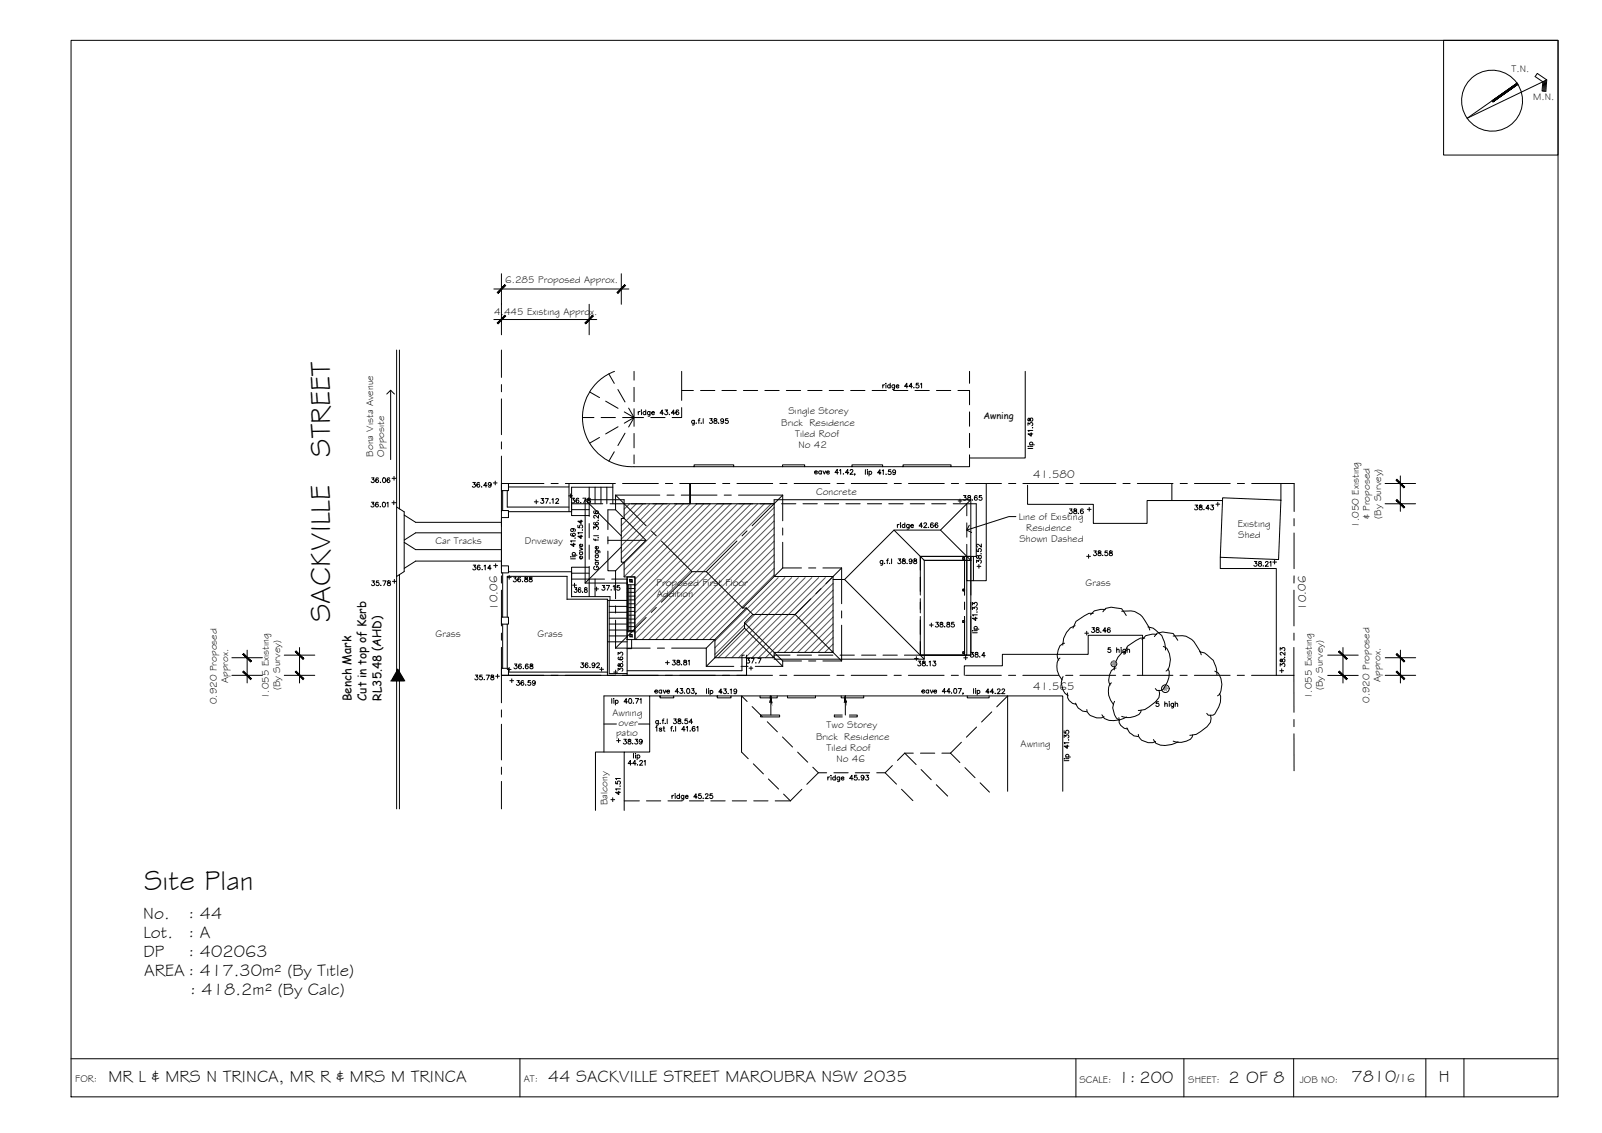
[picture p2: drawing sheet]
<svg xmlns="http://www.w3.org/2000/svg" width="420mm" height="297mm" viewBox="0 0 420 297" stroke-linecap="round" stroke-linejoin="round" font-family="sans-serif">
<!-- layer: HATCH -->
<g fill="#545454" stroke="#545454" stroke-width=".26">
<path d="M165.2 152l.6 .6v-.6zM165.2 152l.6 .6h-.6z"/>
<path d="M165.2 166.3l.6 .6v-.6zM165.2 166.3l.6 .6h-.6z"/>
</g>
<g fill="none" stroke="#545454" stroke-width=".26">
<path d="M163.1 135.9l-.2 .1M165.1 132.1l-1.4 1.4M166.9 132.1l-3.2 3.2M168.7 132.1l-5.8 5.7M170.4 132.1l-7.5 7.5M172.2 132.1l-9.3 9.2M174 132.1l-11.1 11M175.7 132.1l-12.8 12.8M177.5 132.1l-14.6 14.5M179.3 132.1l-15.6 15.6M181 132.1l-17.3 17.3M182.8 132.1l-19.1 19.1"/>
<path d="M184.6 132.1l-19.2 19.1M186.3 132.1l-19.8 19.8M188.1 132.1l-21.6 21.6M189.9 132.1l-23.4 23.3M191.7 132.1l-25.2 25.1M193.4 132.1l-26.9 26.9M195.2 132.1l-28.7 28.6M196.9 132.1l-30.4 30.4M198.7 132.1l-32.2 32.2M200.5 132.1l-34 33.9M202.3 132.1l-35.6 35.6M203 133l-34.6 34.7"/>
<path d="M203 134.8l-32.8 32.9M203 136.6l-31 31.1M203 138.4l-29.3 29.3M203 140.1l-27.5 27.6M203 141.9l-25.7 25.8M203 143.7l-24 24M203 145.4l-22.2 22.3M203 147.2l-20.4 20.5M203 149l-18.7 18.7M203 150.7l-16.9 17M204.1 151.4l-16.6 16.6M205.9 151.4l-18.4 18.4"/>
<path d="M207.6 151.4l-20.1 20.2M209.4 151.4l-21 21M211.2 151.4l-21 21M212.9 151.4l-21 21M214.7 151.4l-21 21M216.5 151.4l-21 21M218.2 151.4l-21 21M218.5 152.9l-19.5 19.5M218.5 154.7l-17.7 17.7M218.5 156.5l-14.6 14.5M218.5 158.3l-12.8 12.7M203 171.9l-.5 .5"/>
<path d="M218.5 160l-11 11M218.5 161.8l-9.3 9.2M218.5 163.6l-7.5 7.4M218.5 165.3l-5.7 5.7M218.5 167.1l-3.9 3.9M218.5 168.9l-2.2 2.1M218.5 170.6l-.4 .4"/>
</g>
<!-- layer: BORDER -->
<g fill="none" stroke="#000" stroke-width=".26">
<path d="M18.6 10.6h390v277h-390zM378.6 10.6h30v30.1h-30zM398.1 22.1l-6.6 4.6M404.9 21.3l-.2 2.6M405.1 21.2l-.2 2.7M405.4 21.1l-.2 2.8M405.7 20.9l-.3 3-1-.1 .2-2.4-2-1.3 .6-.8 2.5 1.6-20.9 10.1 13.1-9.2M18.6 277.6h390M136.4 277.6v10M282.2 277.6v10M310.5 277.6v10M339.3 277.6v10"/>
<path d="M374 277.6v10M383.9 277.6v10"/>
<circle cx="391.3" cy="26.4" r="8"/>
</g>
<g fill="#000" stroke="#000" stroke-width=".26">
<path d="M391.3 26.4l6.6-4.6zM391.4 26.5l6.5-4.7 .2 .3z"/>
<path d="M391.4 26.5l.1 .2 6.6-4.6zM391.5 26.7l6.6-4.6z"/>
</g>
<!-- layer: BOUNDARY -->
<g fill="none" stroke="#000" stroke-width=".26">
<path d="M131.5 91.8v7.1M131.5 100.8v1.9M131.5 104.6v9.4M131.5 115.8v1.9M131.5 119.6v14.5M131.5 126.8h11.1M131.5 136v1.9M131.5 139.7v9.4M144.5 126.8h1.9M148.3 126.8h9.4M159.5 126.8h1.9M163.3 126.8h9.4"/>
<path d="M174.5 126.8h1.9M178.3 126.8h9.3M189.5 126.8h1.9M193.3 126.8h9.4M204.5 126.8h1.9M208.3 126.8h9.4M219.5 126.8h1.9M223.3 126.8h9.3M234.5 126.8h1.9M238.3 126.8h9.4M249.5 126.8h1.9M253.3 126.8h9.3"/>
<path d="M264.5 126.8h1.9M268.3 126.8h9.4M279.5 126.8h1.9M283.3 126.8h9.4M294.5 126.8h1.9M298.3 126.8h9.3M309.5 126.8h1.9M313.3 126.8h9.4M324.5 126.8h1.9M328.3 126.8h11.1v7.3M339.4 136v1.9M339.4 139.7v9.4"/>
<path d="M131.5 151v1.9M131.5 154.7v9.4M339.4 154.7v9.4M339.4 151v1.9M131.5 177.1h11.1M131.5 166v1.8M131.5 169.7v14.5M144.5 177.1h1.9M148.2 177.1h9.4M159.5 177.1h1.9M163.2 177.1h9.4M174.5 177.1h1.9"/>
<path d="M178.3 177.1h9.3M189.5 177.1h1.9M193.2 177.1h9.4M204.5 177.1h1.9M208.2 177.1h9.4M219.5 177.1h1.9M223.3 177.1h9.3M234.5 177.1h1.9M238.2 177.1h9.4M249.5 177.1h1.9M253.2 177.1h9.4M264.5 177.1h1.9"/>
<path d="M268.3 177.1h9.3M279.5 177.1h1.9M283.2 177.1h9.4M294.5 177.1h1.9M298.2 177.1h9.4M309.5 177.1h1.9M313.3 177.1h9.3M324.5 177.1h1.9M339.4 169.7v7.4h-11.2M339.4 177.1v9.6M339.4 166v1.8M131.5 186.1v1.9"/>
<path d="M131.5 189.9v9.3M339.4 188.6v1.9M339.4 192.4v9.7M131.5 201.1v1.9M131.5 204.9v7.2"/>
</g>
<!-- layer: EXISTING -->
<g fill="none" stroke="#000" stroke-width=".26">
<path d="M104 91.8v120.3M104.8 91.8v41.7M159.7 98l1.4 2.5M161.2 97.4a12.9 12.9 0 0 0-8.2 14.6 12.9 12.9 0 0 0 13.3 10.3l15.7 .1v-.5h10.4v.5h-10.4M166.3 97.4v2.3M178.8 97.4v7.6M254.3 97.4v3.1M268.9 97.4v22.7h-14.6M152.8 109.5h3M154.7 102.8l2.5 1.4M157.2 114.7l-2.5 1.5M157.7 109.5h3.7"/>
<path d="M158.8 105.2l3.3 1.9M161.1 118.4l-1.4 2.5M162.1 102.1l1.8 3.3M162.1 111.9l-3.3 1.9M163.3 109.5h5.5M163.7 108l2.6 1.5M163.9 113.6l-1.8 3.2M164.9 107l1.4 2.5M166.3 101.6v3.7M166.3 107.2v4.6M166.3 113.6v3.8M166.3 119.3v2.3"/>
<path d="M166.3 109.5l-2.6 1.4M166.3 109.5l-1.4 2.4M170.7 109.5h3.7M178.8 106.9v2.6h-2.5M178.8 102.4h3M183.7 102.4h3.8M189.3 102.4h3.8M195 102.4h3.7M200.6 102.4h3.8M206.2 102.4h3.8M211.8 102.4h3.8M217.5 102.4h3.7"/>
<path d="M223.1 102.4h3.8M228.7 102.4h3.8M234.3 102.4h3.8M240 102.4h3.7M245.6 102.4h3.8M251.2 102.4h3.1v3.7M254.3 119.2v3.2h-4.9M254.3 108v3.8M254.3 113.6v3.8M104 132.9l2 1.3v15.7l-2 1.2M106 135l3 1.9h22.5M131.5 135.7v-1.8h1.9v1.8h-1.9v12.7"/>
<path d="M131.5 126.8h1.9v1.8h-1.9zM131.5 139.7h-22.5l-3 1.9M131.8 128.6v5.3M133 128.6v4.3h16.2M133.4 127.7h15.8M149.9 132.1v3.1h4.6M154.5 127.7v7.7M154.5 137.3v3.7M154.5 132.1h3.6M156.1 127.7v4.4M157.6 127.7v4.4M159.2 127.7v4.4"/>
<path d="M160 132.1h3.7M160.7 132.1v-5.3h-11.5v7.3M160.7 127.7h-10.8v6.4h-16.5M165.6 132.1h3.8M171.2 132.1h3.8M176.9 132.1h3.7M180.9 132.1v-5.3h.2v5.3M180.9 127.1h.2M182.5 132.1h3.7M188.1 132.1h3.8M192.4 122.4h12.8v-.5h5.8v.5h-5.8M193.7 132.1h3.8"/>
<path d="M199.4 132.1h3.7M205 132.1h3.7M210.6 132.1h3.8M211 122.4h12.4v-.5h8.1v.5h-8.1M216.2 132.1h3.8M221.9 132.1h3.7M227.5 132.1h3.7M231.5 122.4h5.3v-.5h12.6v.5h-12.6M233.1 132.1h3.8M238.7 132.1h3.8M244.4 132.1h3.7M250 132.1h3.6v3.1"/>
<path d="M253.6 137.1v3.7M256 132.1v13.8h-.7M258.7 126.8v25.4h-3.4M307.3 126.8v4.4h-6.5v6h-14v-5h-17.3v-5M307.3 131.2h13.3M320.7 130.5l15.2 .6-.6 15.6-15.3-.6zM335.9 126.8v4.3M104.8 150.6v61.5M106 142.2l3 1.9h22.5M131.5 148.4h1.9v1.8h-1.9zM131.5 147.1h-22.5l-3 1.9M131.8 150.2v11.6"/>
<path d="M133.4 149.9h16.5v6.6M148.7 157.1h10.6v20M148.7 157.2v-6.1h-15.7v10.7M149.9 156.4h10.1v1M149.9 151.8h8.6M149.9 150.3h4.6M154.5 148.7h-4.6v3.2M154.5 142.9v3.7M154.5 148.5v7.9M156.1 151.8v4.6M159.3 157.4h5.2M159.8 157.4v19.2h4.7"/>
<path d="M159.8 159h4.7M160.4 151.8h4.1v25.3M241.4 151.3v3.8M241.4 156.9v3.8M252.5 146.2h.5v.5h-.5zM252.5 154.5h.5v.4h-.5zM253 146.2h-.5v.5h.5M253 154.5h-.5v.4h.5M253 145.9v10.1M253 157.9v1.9M253.6 145.9v25.9h-12.2M253.6 145.9h1.7v6.3h-1.7z"/>
<path d="M253.6 145.9h-12.2v3.6M253.6 142.7v3.2M320 146.1v2.9h14.7v28.1M131.5 175.2h1.9v1.9h-1.9zM131.5 161.8h1.9v1.8h-1.9zM131.8 163.6v11.6M133 163.6v11.6M133.4 176.2h25.9M159.3 168.3h5.2M159.8 166.7h4.7M159.8 165.2h4.7M159.8 163.6h4.7"/>
<path d="M159.8 162.1h4.7M159.8 160.5h4.7M165.7 167.7v2.3h-1.2M195.2 171.8h-.6v4h-30.1M195.8 171.8v5.3h-62.4M203 171.8h4.2M209.1 171.8h3.7M214.7 171.8h3.7M220.3 171.8h3.8M226 171.8h3.7M231.6 171.8h3.7M237.2 171.8h4.2"/>
<path d="M241.4 162.6v3.7M241.4 168.2v3.6M252.5 162.7h.5v.5h-.5zM252.5 170.9h.5v.4h-.5zM252.9 177.1v-2.5h10v-3.1h22.5v-4.9h14.3v10.5M253 161.6v10.2M158.4 197.2v-14.8h12v14.8h-6.7v15.3M158.4 189.8h3.3M163.7 197.2h-7.5v15.3M167.4 189.8h3M170.4 182.4h2.7v.6h3.6v-.6h-3.6M176.7 182.4h11.4v.6h3.6v-.6h-3.6"/>
<path d="M191.7 182.4h72.6l-2.9 2.9M195.9 183.9l-1.4-1.5v14.8l1.7 1.7M197.3 185.2l2.6 2.7M199.3 182.4v.6h4.5v-.6M199.5 187.5h5v.5h-5zM201.2 189.2l2.7 2.7M201.9 184.2l.3-1.8v5.1M202.1 184h.3v.2M205.2 193.2l2.7 2.6M206.5 182.4v.6h7.4v-.6M209.2 197.2l2.6 2.6M220.6 182.4v.6h5.9v-.6"/>
<path d="M220.9 187.5h-2.1v.5h2.1M221.4 184.2l.3-1.8v5.1M221.7 184l.3 .2M222.8 187.5h2v.5h-2M237.3 197.5h2.2M237.3 197.5l-1.9 1.9M237.3 197.5l3 2.9M241.4 197.5h3.8M247 197.5h2.3M249.3 197.5l2.4 2.4M252.1 194.6l-2.8 2.9M253.7 182.4v.6h5.7v-.6"/>
<path d="M256.1 190.6l-2.6 2.7M260.1 186.6l-2.7 2.7M163.7 210h4M169.6 210h3.7M175.2 210h3.7M180.8 210h3.8M186.4 210h3.8M192.1 210h3.7M197.6 200.3l2.6 2.6M197.7 210h3.7M201.5 204.2l2.7 2.7M203.3 210h4"/>
<path d="M205.5 208.2l1.8 1.8M210.3 206.9l-3 3.1M213.2 201.1l1.4 1.5M216.8 202.6h-2.2l-3 3M218.7 202.6h3.7M224.3 202.6h3.8M232.1 202.6l3 3M234 200.7l-1.9 1.9h-2.2M236.4 206.9l3 3M241.6 201.8l2.6 2.6M245.6 205.7l2.9 3M253.1 201.2l2.6 2.7"/>
<path d="M257.1 205.2l2.4 2.5M264.3 207.4v-25h14.4v25"/>
</g>
<!-- layer: ROOFPLAN EXIST. -->
<g fill="none" stroke="#000" stroke-width=".26">
<path d="M153.5 131l9.4 9.5M163.7 132.1v-1.1h-10.2v21.9M203 132.1v-1.1h51.6v15.9M234.5 139l7.9 7.9M254.6 131l-7.9 8M153.5 152.9h11M162.9 143.4l-9.4 9.5M218.5 151.9h3M221.5 151.9l20.9 20.9M241.4 156v-10.1h13.2v25.9h-13.2M241.4 157.9v1.9M242.4 146.9v25.9h-39.4"/>
<path d="M242.4 146.9h12.2M254.6 146.9l-7.9-7.9h-12.2l-13 12.9M254.6 145.9v10.1M254.6 157.9v1.9M241.4 161.6v10.2M254.6 161.6v10.2h-13.2"/>
</g>
<!-- layer: NEWWORK -->
<path d="M163.7 132.1h39.3v19h15.5v19.9h-15.5v1.4h-15.5v-4.7h-21v-16.5h-2.8v-3.8h-.8v-11.5h.8zM164.5 151.2v16.5h2v-2.1h-2M164.5 151.2h2v2.1h-2zM164.7 153.3v12.3M164.9 153.3v12.3M165.2 152h.6v.6h-.6zM165.2 166.3h.6v.6h-.6z" fill="none" stroke="#000" stroke-width=".26"/>
<!-- layer: ROOFPLAN NEW -->
<g fill="none" stroke="#000" stroke-width=".26">
<path d="M161.4 129.8v3.9h-2v5.1M161.4 133.7l8 8-8 7.9M161.4 129.8h11.6M161.4 129.8l8.1 8.1M170.8 139.2l1.3 1.3M174.9 129.8h1.9M178.7 129.8h9.4M189.9 129.8h1.9M193.7 129.8h11.6M195.9 139.2l-1.3 1.3M205.3 129.8v6.7M205.3 138.4v1.9"/>
<path d="M205.3 129.8l-8 8.1M159.4 144.5v5.1h2M159.4 140.7v1.9M159.4 141.7h10M161.4 149.6v7.4M161.4 158.8v1.9M172.1 159.2l-1.3 1.4M173.4 141.8l8.1 8.1-8.1 8M181.5 149.9h3.7l9.6 9.5M193.3 141.8l-8.1 8.1M194.8 159.4h1M195.8 159.4l1.6 1.7-2.1 2.2v1.4"/>
<path d="M195.8 159.4l-10.6 10.5M205.3 148.9h4.9M205.3 142.2v6.7M205.3 148.9l-10.5 10.5M212.1 148.9h1.9M212.6 157l-4.1 4.1M215.3 154.3l-1.3 1.4M215.8 148.9h4.9M220.7 148.9v9.4M220.7 148.9l-4.1 4.1M161.4 162.6v7.3M161.4 169.9h9.1"/>
<path d="M169.5 161.9l-8.1 8M172.4 169.9h1.9M176.2 169.9h9M185.2 174.7l10.1-10 10 10M185.2 174.7h7.3M185.2 169.9v4.8M194.3 174.7h1.9M195.3 163.3l10 10M197.4 161.1h11.1M198.1 174.7h7.2M205.3 173.3h4.9M205.3 173.3v1.4"/>
<path d="M208.5 161.1l12.2 12.2M212.1 173.3h1.9M215.8 173.3h4.9M220.7 160.2v1.8M220.7 163.9v9.4"/>
</g>
<!-- layer: TILES -->
<g fill="none" stroke="#000" stroke-width=".26">
<path d="M164.5 154.3h.2M164.5 155.3h.2M164.5 156.3h.2M164.5 157.3h.2M164.5 158.3h.2M164.5 159.3h.2M164.9 154.3h1.6M164.9 155.3h1.6M164.9 156.3h1.6M164.9 157.3h1.6M164.9 158.3h1.6M164.9 159.3h1.6"/>
<path d="M165.5 153.3v12.3M166.5 153.3v12.3M164.5 160.3h.2M164.5 161.3h.2M164.5 162.3h.2M164.5 163.3h.2M164.5 164.3h.2M164.5 165.3h.2M164.9 160.3h1.6M164.9 161.3h1.6M164.9 162.3h1.6M164.9 163.3h1.6"/>
<path d="M164.9 164.3h1.6M164.9 165.3h1.6"/>
</g>
<!-- layer: 0 -->
<path d="M101.4 103.3l1.1-1 .9 1M102.5 102.3v18.2M254.2 137.7l-.6 1.3 1.2 .6M266.4 135.4h-1.8l-11 3.6" fill="none" stroke="#000" stroke-width=".26"/>
<!-- layer: TEXT -->
<g fill="none" stroke="#000" stroke-width=".26">
<path d="M167.4 107.9v.8M167.9 107.9l-.5 .3M168.2 107.5h.1M168.2 107.9v.8M169.4 108.1a.4 .4 0 0 0-.6-.1 .4 .4 0 0 0 0 .6 .4 .4 0 0 0 .6-.1M169.4 107.5v1.2M170.5 107.9l-.1 1.1-.4 .1M170.5 108.1a.39 .39 0 0 0-.6-.1 .39 .39 0 0 0 0 .6 .39 .39 0 0 0 .6-.1M170.9 108.2h.7a.42 .42 0 0 0-.6-.1 .42 .42 0 0 0 0 .6 .42 .42 0 0 0 .6-.2M174 108.3h-.9l.6-.8v1.2M174.4 107.5h.7l-.4 .4a.42 .42 0 0 1 .3 .7 .42 .42 0 0 1-.7-.1M175.5 108.6l.1 .1"/>
<path d="M177 108.3h-.9l.6-.8v1.2M178 107.6l-.1-.1a.62 .62 0 0 0-.7 .5 .62 .62 0 0 0 .4 .7 .39 .39 0 0 0 .5-.3 .39 .39 0 0 0-.4-.5 .39 .39 0 0 0-.4 .4M182.1 110.2l-.1 1.1-.4 .1M182.1 110.4a.4 .4 0 0 0-.6-.1 .4 .4 0 0 0 0 .6 .4 .4 0 0 0 .6-.1M182.6 110.9h.1M183.1 110.2h.4M183.6 109.8l-.3 .2v1M183.9 110.9h.1M184.4 109.8v1.2M186.1 109.8h.7l-.4 .5a.41 .41 0 0 1 .4 .6 .41 .41 0 0 1-.8-.1M187.4 109.8v.4a.5 .5 0 0 1 .5 .1 .5 .5 0 0 1 0 .6h-.5a.5 .5 0 0 1 0-.6 .5 .5 0 0 1 .5-.1v-.4zM188.5 110.9h.1"/>
<path d="M189.8 110.2a.39 .39 0 0 1-.6 .3 .39 .39 0 0 1-.1-.6 .39 .39 0 0 1 .6 0v.9l-.3 .2-.3-.2M190.9 109.8h-.6v.5a.44 .44 0 0 1 .6 0 .44 .44 0 0 1 0 .6 .44 .44 0 0 1-.7-.1M231.5 100.9v.8M232 100.9l-.5 .3M232.3 100.5h.1M232.4 100.9v.8M233.5 101.1a.39 .39 0 0 0-.6-.1 .39 .39 0 0 0 0 .6 .39 .39 0 0 0 .6-.1M233.5 100.5v1.2M234.6 100.9v1.1l-.5 .1M234.6 101.1a.4 .4 0 0 0-.6-.1 .4 .4 0 0 0 0 .6 .4 .4 0 0 0 .6-.1M235 101.2h.7a.42 .42 0 0 0-.6-.2 .42 .42 0 0 0 0 .7 .42 .42 0 0 0 .6-.2M238.1 101.3h-.9l.6-.8v1.2"/>
<path d="M239.3 101.3h-.9l.6-.8v1.2M239.7 101.6v.1M240.9 100.5h-.6v.5a.45 .45 0 0 1 .6 0 .45 .45 0 0 1 0 .7 .45 .45 0 0 1-.7-.2M241.4 100.7l.3-.2v1.2M269.7 117.1h.1M269.6 111.5v-.7l.5 .4a.41 .41 0 0 1 .7-.3 .41 .41 0 0 1-.2 .7M269.6 117.6h1.3M269.7 109.7v.6h.3a.51 .51 0 0 1 .2-.6 .51 .51 0 0 1 .6 0v.6a.51 .51 0 0 1-.6 0 .51 .51 0 0 1-.2-.6zM270 117h.9M270 116.6h1.3M270.2 116.6a.4 .4 0 0 1 0-.6 .4 .4 0 0 1 .6 0 .4 .4 0 0 1-.1 .6M270.5 113.4v1l-.9-.6h1.3"/>
<path d="M270.8 112.1l-.1 .1M270.9 112.9h-1.3l.3 .2M97.4 131.7h.7l-.4 .4a.42 .42 0 0 1 .3 .7 .42 .42 0 0 1-.7-.1M97.5 125.3h.6l-.3 .4a.41 .41 0 0 1 .3 .7 .41 .41 0 0 1-.7-.1M99.2 131.8l-.1-.1a.57 .57 0 0 0-.6 .6 .57 .57 0 0 0 .6 .6 .39 .39 0 0 0 0-.7 .39 .39 0 0 0-.6 .3M99.2 125.4v-.1a.62 .62 0 0 0-.7 .5 .62 .62 0 0 0 .4 .7 .39 .39 0 0 0 .4-.3 .39 .39 0 0 0-.3-.4 .39 .39 0 0 0-.5 .3M99.7 132.8l.1 .1M99.8 126.4l.1 .1M100.4 131.7a.57 .57 0 0 1 .7 .6 .57 .57 0 0 1-.7 .6l-.1-.5zM100.5 125.3a.62 .62 0 0 1 .7 .5 .62 .62 0 0 1-.4 .7l-.4-.2zM101.5 131.9l.3-.2v1.2M102.2 125.4v-.1a.58 .58 0 0 0-.7 .6 .58 .58 0 0 0 .6 .6 .39 .39 0 0 0 0-.7 .39 .39 0 0 0-.6 .3"/>
<path d="M124 126.5h.7l-.4 .5a.42 .42 0 0 1 .3 .6 .42 .42 0 0 1-.7-.1M125.8 126.7l-.1-.2a.57 .57 0 0 0-.6 .6 .57 .57 0 0 0 .6 .6 .4 .4 0 0 0 0-.7 .4 .4 0 0 0-.6 .3M126.3 127.6l.1 .1M127.7 127.3h-.8l.6-.8v1.2M128.8 126.9a.39 .39 0 0 1-.5 .3 .39 .39 0 0 1-.2-.6 .39 .39 0 0 1 .7 .1v.8l-.3 .2-.4-.2M141.9 130.7h.7l-.4 .5a.42 .42 0 0 1 .3 .6 .42 .42 0 0 1-.7-.1M143 130.7h.8l-.6 1.3M144.2 131.8l.1 .1M144.8 131l.3-.3v1.3M145.8 131l.2-.3 .5 .3-.8 1h.8M149.8 139.8l-.1 .1a.57 .57 0 0 0 .6 .7 .57 .57 0 0 0 .5-.7 .4 .4 0 0 0-.6 .1 .4 .4 0 0 0 .3 .6M150.1 138.6a.38 .38 0 0 1 .3 .5 .38 .38 0 0 1-.6 .2 .38 .38 0 0 1 0-.6l1 .1-.1 .5"/>
<path d="M151.6 137.7v.6l.5 .1a.44 .44 0 0 1 0-.7 .44 .44 0 0 1 .6 .1 .44 .44 0 0 1-.1 .6M152.4 136.3v.9l-.8-.6h1.2M152.7 138.9v.1M152.8 139.7h-1.2l.2 .3M155.7 138.7v-.6l.5 .3a.42 .42 0 0 1 .7-.3 .42 .42 0 0 1-.2 .7M155.9 136.9l-.1 .1a.58 .58 0 0 0 .5 .7 .58 .58 0 0 0 .6-.6 .39 .39 0 0 0-.7 0 .39 .39 0 0 0 .3 .6M155.9 134h-.1a.62 .62 0 0 0 .4 .8 .62 .62 0 0 0 .8-.5 .39 .39 0 0 0-.4-.4 .39 .39 0 0 0-.4 .4 .39 .39 0 0 0 .3 .4M156.9 136.3l-.1 .1M157 135v.9l-1.1-.8-.2 .5 .3 .2M213.6 123.8h.8a.39 .39 0 0 0-.6-.3 .39 .39 0 0 0-.1 .6l.2 .2 .5-.2M215.4 123.6a.39 .39 0 0 0-.6 0 .39 .39 0 0 0 0 .5 .39 .39 0 0 0 .6 0M215.4 123.5v.8"/>
<path d="M215.8 123.5l.4 .8 .4-.8M216.8 123.8h.7a.43 .43 0 0 0-.6-.2 .43 .43 0 0 0 0 .7 .43 .43 0 0 0 .6-.2M219.9 123.9h-.9l.6-.8v1.2M220.2 123.3l.3-.2v1.2M221.2 124.2l.1 .1M222.6 123.9h-.9l.6-.8v1.2M223 123.4l.2-.3 .5 .2-.8 1h.9M224.2 124.3l-.1 .3M227 123.1v1.3M227.4 123.2h.1M227.5 123.5v.9M227.9 123.7a.4 .4 0 0 1 .6 0 .4 .4 0 0 1 0 .6 .4 .4 0 0 1-.6-.1"/>
<path d="M227.9 123.5v1.3M231.1 124h-.9l.6-.9v1.3M231.4 123.4l.3-.2v1.2M232.4 124.3h.1M233.6 123.2h-.5l-.1 .5a.44 .44 0 0 1 .6 0 .44 .44 0 0 1 0 .6 .44 .44 0 0 1-.7-.1M234.9 123.6a.39 .39 0 0 1-.5 .3 .39 .39 0 0 1-.2-.6 .39 .39 0 0 1 .6 .1l-.1 1-.5-.2M313.4 132.4h.7l-.4 .5a.42 .42 0 0 1 .3 .7 .42 .42 0 0 1-.7-.2M314.6 132.5v.3a.51 .51 0 0 1 .6 .2 .51 .51 0 0 1 0 .6h-.7v-.5l.8-.4-.3-.3zM315.8 133.6h.1M317.2 133.3h-.9l.6-.9v1.3M317.6 132.4h.6l-.3 .5a.42 .42 0 0 1 .3 .7 .42 .42 0 0 1-.7-.2M97.5 152.3h.7l-.4 .5a.41 .41 0 0 1 .4 .6 .41 .41 0 0 1-.8-.1"/>
<path d="M99.3 152.3h-.6v.5a.44 .44 0 0 1 .6 0 .44 .44 0 0 1 0 .7 .44 .44 0 0 1-.7-.2M99.9 153.4v.1M100.4 152.3h.8l-.5 1.2M101.7 152.3v.4a.51 .51 0 0 1 .6 .2 .51 .51 0 0 1 0 .6l-.7-.1v-.4l.8-.4-.1-.3zM124.1 148.2h.7l-.4 .4a.42 .42 0 0 1 .3 .7 .42 .42 0 0 1-.7-.1M125.9 148.3l-.1-.1a.57 .57 0 0 0-.6 .5 .57 .57 0 0 0 .6 .6 .39 .39 0 0 0 0-.6 .39 .39 0 0 0-.6 .3M126.4 149.3h.1M127 148.4l.3-.2v1.2M128.8 149h-.9l.6-.8v1.2M134.7 151.3h.7l-.4 .5a.41 .41 0 0 1 .3 .6 .41 .41 0 0 1-.7-.1M136.5 151.5l-.1-.1a.57 .57 0 0 0-.6 .5 .57 .57 0 0 0 .6 .6 .39 .39 0 0 0 0-.7 .39 .39 0 0 0-.6 .3M137 152.4l.1 .1"/>
<path d="M137.7 151.4v.3l.7 .4a.41 .41 0 0 1-.4 .5 .41 .41 0 0 1-.4-.6l.8-.4-.1-.2zM138.9 151.4v.3a.52 .52 0 0 1 .6 .2 .52 .52 0 0 1 0 .6h-.4l-.3-.2 .1-.4 .6-.3-.2-.3zM149.7 146h.1M149.7 146.5h1.2M150.1 146h.8M150.1 145.6h1.2M150.2 145.6a.4 .4 0 0 1 0-.6 .4 .4 0 0 1 .6 0 .4 .4 0 0 1-.1 .6M150.5 142.4v.9l-.8-.6h1.2M150.7 154.1h.6l-.3 .5a.39 .39 0 0 1 .3 .6 .39 .39 0 0 1-.7-.1M150.8 141v.1M150.9 141.8h-1.2l.2 .3M152 143.6l.8 .4-.8 .3"/>
<path d="M152 144.7h.8M152.2 144.7a.4 .4 0 0 0-.1 .6 .4 .4 0 0 0 .6 0 .4 .4 0 0 0-.1-.6M152.3 154.3l-.2-.2a.6 .6 0 0 0-.5 .6 .6 .6 0 0 0 .6 .6 .37 .37 0 0 0 .1-.6 .37 .37 0 0 0-.6 0v.2M152.4 140.3v.9l-.8-.6h1.2M152.6 145.8a.4 .4 0 0 1 .1 .6 .4 .4 0 0 1-.6 0 .4 .4 0 0 1 .1-.6l.1 .7M152.6 142.7a.4 .4 0 0 1 .1 .5 .4 .4 0 0 1-.6 0 .4 .4 0 0 1 .1-.5l.1 .7M152.8 155.2v.1M153.4 154.1v.4a.45 .45 0 0 1 .5 .2 .45 .45 0 0 1-.2 .6 .4 .4 0 0 1-.5-.4 .4 .4 0 0 1 .6-.3l.1-.5zM155.7 141.3l.1 .2 1.2 .1M155.7 140.5h1.3M156 148.5a.46 .46 0 0 0-.3 .5 .46 .46 0 0 0 .5 .4h.3a.45 .45 0 0 0 .5-.5 .45 .45 0 0 0-.5-.4v.3M156.1 146.5l.4 .5"/>
<path d="M156.1 144.4h1.2v.5M156.1 147.4h.9M156.1 147h.9M156.1 145.5h.9M156.1 141.3v.5M156.3 147.4a.4 .4 0 0 0-.1 .6 .4 .4 0 0 0 .6 0 .4 .4 0 0 0 0-.6M156.3 145.5a.4 .4 0 0 0-.1 .6 .4 .4 0 0 0 .6 0 .4 .4 0 0 0 0-.6M156.3 144.4a.39 .39 0 0 0-.1 .6 .39 .39 0 0 0 .6 0 .39 .39 0 0 0 0-.6M156.8 143.2a.39 .39 0 0 1 .1 .6 .39 .39 0 0 1-.6 0 .39 .39 0 0 1 .1-.6l.1 .8M156.9 140.9l-.1 .1M158 153.5h.6l-.4 .5a.41 .41 0 0 1 .4 .6 .41 .41 0 0 1-.8-.1M159 153.5h.9l-.6 1.2"/>
<path d="M160.3 154.6v.1M160.8 153.7l.3-.2v1.2M162.5 153.5h-.6l-.1 .5a.45 .45 0 0 1 .7 0 .45 .45 0 0 1-.1 .7 .45 .45 0 0 1-.6-.2M255.1 159.8v-.6l.4 .3a.42 .42 0 0 1 .7-.3 .42 .42 0 0 1-.1 .7M255.1 158.6v-.6l.4 .3a.41 .41 0 0 1 .7-.3 .41 .41 0 0 1-.1 .7M256.1 147.5v-.7l.5 .4a.42 .42 0 0 1 .7-.3 .42 .42 0 0 1-.2 .7M256.1 143.9v.6l.6 .1a.43 .43 0 0 1 0-.7 .43 .43 0 0 1 .6 .1 .43 .43 0 0 1-.2 .6M256.2 145.7v.6h.3a.51 .51 0 0 1 .2-.6 .51 .51 0 0 1 .6 0v.6a.51 .51 0 0 1-.6 0 .51 .51 0 0 1-.2-.6zM257.3 145.1v.1M257.4 142.6v.9l-.9-.8-.4 .2 .3 .5M329 147.2h.6l-.3 .5a.42 .42 0 0 1 .3 .6 .42 .42 0 0 1-.7-.1M330.2 147.3v.3a.5 .5 0 0 1 .5 .2 .5 .5 0 0 1 .1 .6l-.7-.1v-.4l.7-.4-.2-.3z"/>
<path d="M331.3 148.3l.1 .1M331.9 147.5l.2-.3 .5 .2-.8 1.1h.9M333 147.4l.3-.2v1.3M124.7 177h.6l-.3 .5a.41 .41 0 0 1 .3 .6 .41 .41 0 0 1-.7-.1M126.5 177h-.7v.5a.44 .44 0 0 1 .7 0 .44 .44 0 0 1-.1 .7 .44 .44 0 0 1-.7-.2M127 178.1v.1M127.5 177h.9l-.7 1.2M128.8 177v.4a.51 .51 0 0 1 .6 .2 .51 .51 0 0 1 0 .6l-.6-.1v-.4l.7-.4-.1-.3zM134.9 174.1h.7l-.4 .5a.42 .42 0 0 1 .3 .6 .42 .42 0 0 1-.7-.1M135.6 178.4h.6l-.3 .5a.42 .42 0 0 1 .3 .7 .42 .42 0 0 1-.8-.2M136.7 174.3l-.1-.2a.62 .62 0 0 0-.7 .5 .62 .62 0 0 0 .4 .7 .39 .39 0 0 0 .5-.3 .39 .39 0 0 0-.4-.4 .39 .39 0 0 0-.4 .3M137.3 175.2v.1"/>
<path d="M137.3 178.6v-.1a.56 .56 0 0 0-.7 .5 .56 .56 0 0 0 .6 .6 .39 .39 0 0 0 0-.6 .39 .39 0 0 0-.6 .3M137.9 179.5v.1M138.5 174.3l-.1-.2a.62 .62 0 0 0-.7 .5 .62 .62 0 0 0 .4 .7 .39 .39 0 0 0 .5-.3 .39 .39 0 0 0-.4-.4 .39 .39 0 0 0-.4 .3M139.1 174.1v.4l.7 .4a.4 .4 0 0 1-.5 .5 .4 .4 0 0 1-.3-.6l.7-.4v-.3zM139.1 178.4h-.6v.6a.44 .44 0 0 1 .6 0 .44 .44 0 0 1 0 .6 .44 .44 0 0 1-.7-.2M140.4 178.8a.39 .39 0 0 1-.5 .4 .39 .39 0 0 1-.2-.6 .39 .39 0 0 1 .6 0v.8l-.3 .3-.3-.2M152.4 173.8h.6l-.3 .5a.41 .41 0 0 1 .3 .6 .41 .41 0 0 1-.7-.1M154.2 174l-.1-.2a.62 .62 0 0 0-.7 .5 .62 .62 0 0 0 .4 .7 .39 .39 0 0 0 .4-.3 .39 .39 0 0 0-.3-.4 .39 .39 0 0 0-.4 .3M154.7 174.9l.1 .1M156 174.2a.39 .39 0 0 1-.5 .3 .39 .39 0 0 1-.2-.6 .39 .39 0 0 1 .7 .1l-.2 1-.5-.1M156.5 174.1l.2-.3 .5 .2-.8 1h.9M162.1 175.8v-.6l.5 .3a.42 .42 0 0 1 .7-.3 .42 .42 0 0 1-.2 .8"/>
<path d="M162.1 171.7v-.7l.5 .4a.41 .41 0 0 1 .7-.3 .41 .41 0 0 1-.2 .7M162.2 174.1l-.1 .4 .3 .2 .5-.8a.44 .44 0 0 1 .5 .4 .44 .44 0 0 1-.3 .5l-.4-.2-.2-.5zM162.3 172.3h-.1a.61 .61 0 0 0 .4 .8 .61 .61 0 0 0 .8-.5 .38 .38 0 0 0-.4-.4 .38 .38 0 0 0-.4 .4 .38 .38 0 0 0 .3 .4M163.3 173.5h-.1M176.4 173.1h.7l-.4 .5a.42 .42 0 0 1 .3 .6 .42 .42 0 0 1-.7-.1M177.6 173.2v.3l.7 .4a.41 .41 0 0 1-.4 .5 .41 .41 0 0 1-.3-.6l.7-.4-.1-.2zM178.7 174.2l.1 .1M179.4 173.2v.3a.5 .5 0 0 1 .6 .2 .5 .5 0 0 1 0 .6l-.7-.1v-.4l.8-.4-.3-.3zM180.5 173.3l.3-.2v1.2M195.9 172.6h.7l-.4 .5a.41 .41 0 0 1 .3 .6 .41 .41 0 0 1-.7-.1M197 172.6h.8l-.6 1.3M198.2 173.7l.1 .1"/>
<path d="M198.8 172.6h.8l-.6 1.3M240.8 173.3h.7l-.4 .5a.42 .42 0 0 1 .3 .7 .42 .42 0 0 1-.7-.2M242 173.4v.3a.51 .51 0 0 1 .6 .2 .51 .51 0 0 1 0 .6h-.6a.51 .51 0 0 1 0-.6 .51 .51 0 0 1 .6-.2v-.3zM243.1 174.4l.1 .1M243.7 173.6l.3-.3v1.3M244.7 173.3h.7l-.4 .5a.41 .41 0 0 1 .4 .7 .41 .41 0 0 1-.8-.2M245.4 163.1h.7l-.4 .5a.42 .42 0 0 1 .3 .7 .42 .42 0 0 1-.7-.1M246.6 163.2v.4a.5 .5 0 0 1 .6 .1 .5 .5 0 0 1 0 .6h-.6a.5 .5 0 0 1 0-.6 .5 .5 0 0 1 .6-.1v-.4zM247.8 164.3h.1M248.4 163.2v.4a.5 .5 0 0 1 .6 .1 .5 .5 0 0 1 0 .6h-.6a.5 .5 0 0 1 0-.6 .5 .5 0 0 1 .6-.1v-.4zM250.2 163.1h-.6l-.1 .6a.45 .45 0 0 1 .7 0 .45 .45 0 0 1-.1 .6 .45 .45 0 0 1-.6-.1M254.6 171h.7l-.4 .5a.42 .42 0 0 1 .3 .7 .42 .42 0 0 1-.7-.2"/>
<path d="M255.1 165.4h.1M255.1 165.9h1.2M255.5 165.3h.8M255.5 164.9h1.2M255.7 164.9a.4 .4 0 0 1-.1-.5 .4 .4 0 0 1 .6 0 .4 .4 0 0 1-.1 .5M255.8 171.1v.3a.51 .51 0 0 1 .6 .2 .51 .51 0 0 1 0 .6h-.6a.51 .51 0 0 1 0-.6 .51 .51 0 0 1 .6-.2v-.3zM255.9 161.8v.9l-.8-.6h1.2M256.3 160.4l-.1 .1M256.3 161.2h-1.2l.2 .3M257 172.2h.1M258.4 171.9h-.9l.6-.9v1.3M286.4 164.6h.6l-.3 .5a.42 .42 0 0 1 .3 .6 .42 .42 0 0 1-.7-.1"/>
<path d="M287.6 164.6v.4a.5 .5 0 0 1 .6 .1 .5 .5 0 0 1 0 .6h-.7v-.4l.7-.4-.2-.3zM288.7 165.7h.1M290.1 165.4h-.9l.6-.8v1.2M291.2 164.8l-.1-.2a.57 .57 0 0 0-.7 .6 .57 .57 0 0 0 .6 .5 .39 .39 0 0 0 0-.6 .39 .39 0 0 0-.6 .3M335.8 174.6v-.6l.4 .3a.42 .42 0 0 1 .7-.3 .42 .42 0 0 1-.1 .8M335.8 170.5v-.7l.4 .4a.42 .42 0 0 1 .7-.3 .42 .42 0 0 1-.1 .7M335.8 172.9v.6h.4a.5 .5 0 0 1 .1-.6 .5 .5 0 0 1 .6 0l.1 .4-.2 .3-.5-.2-.1-.5zM336.9 172.3h.1M337 171v.8l-1-.8-.2 .5 .2 .2M160.5 183.1v1.3M160.9 183.2h.1M161 183.6v.8"/>
<path d="M161.4 183.7a.4 .4 0 0 1 .6 0 .4 .4 0 0 1 0 .6 .4 .4 0 0 1-.6-.1M161.4 183.6v1.2M163.6 193.8h.7l-.4 .5a.42 .42 0 0 1 .3 .7 .42 .42 0 0 1-.7-.2M164.6 184h-.9l.6-.9v1.3M164.8 193.9v.3a.5 .5 0 0 1 .6 .2 .5 .5 0 0 1 0 .6h-.6a.51 .51 0 0 1 0-.6 .51 .51 0 0 1 .6-.2v-.3zM165 183.2a.58 .58 0 0 1 .7 .6 .58 .58 0 0 1-.7 .6l-.1-.5zM165.9 194.9l.1 .1M166.1 184.3l.1 .1M166.1 197.5v1.2M166.6 193.8h.6l-.3 .5a.42 .42 0 0 1 .3 .7 .42 .42 0 0 1-.7-.2M166.7 183.1h.8l-.6 1.3M166.6 197.6h.1"/>
<path d="M166.7 197.9v.8M167.1 198.1a.4 .4 0 0 1 .6-.1 .4 .4 0 0 1 0 .6 .4 .4 0 0 1-.6 0M167.1 197.9v1.3M167.8 199.7l.2-.3 .5 .2-.8 1h.9M167.8 183.4l.3-.3v1.3M168.4 194.2a.39 .39 0 0 1-.5 .4 .39 .39 0 0 1-.2-.6 .39 .39 0 0 1 .7 0v.8l-.3 .3-.4-.2M168.9 199.6l.3-.2v1.2M171.7 181.2h.8a.4 .4 0 0 0-.6-.2 .4 .4 0 0 0-.2 .6 .4 .4 0 0 0 .6 .1l.2-.1M171.9 190.7l.4-.2v1.2M172.7 188.9l-.1 1.1-.5 .1M172.7 189.1a.4 .4 0 0 0-.6-.1 .4 .4 0 0 0 0 .6 .4 .4 0 0 0 .6 0M173.1 189.6l.1 .1"/>
<path d="M173.5 181.1a.4 .4 0 0 0-.6-.1 .4 .4 0 0 0 0 .6 .4 .4 0 0 0 .6 0M173.5 180.9v.8M173.6 191l-.3-.1-.4 .1 .6 .3v.3l-.6-.1M173.7 188.9h.4M173.9 190.9h.4M173.9 180.9l.4 .9 .4-.9M174.1 190.5v1l.3 .2M174.1 188.5l-.3 .2v1M174.4 189.6l.1 .1M174.9 181.3h.7a.4 .4 0 0 0-.5-.3 .4 .4 0 0 0-.2 .6 .4 .4 0 0 0 .6 .1l.1-.1M175 188.5v1.2M175.9 190.9h.4"/>
<path d="M176.4 190.5l-.3 .2v1M176.7 191.6h.1M176.7 188.5h.7l-.4 .4a.42 .42 0 0 1 .3 .7 .42 .42 0 0 1-.7-.1M177.2 190.5v1.2M177.9 188.5v.4a.52 .52 0 0 1 .6 .2 .52 .52 0 0 1 0 .6h-.6a.52 .52 0 0 1 0-.6 .52 .52 0 0 1 .6-.2v-.4zM178 181.3h-.9l.6-.8v1.3M178.4 180.5h.7l-.4 .5a.42 .42 0 0 1 .3 .7 .42 .42 0 0 1-.7-.2M179 189.6l.1 .1M179.5 181.7h.1M179.7 191.3h-.9l.6-.8v1.2M180 190.7l.3-.2v1.2M180.3 180.6a.58 .58 0 0 1 .6 .6 .58 .58 0 0 1-.7 .5l-.1-.6z"/>
<path d="M180.3 188.5h-.6l-.1 .5a.45 .45 0 0 1 .7 0 .45 .45 0 0 1-.1 .7 .45 .45 0 0 1-.6-.2M181 191.6h.1M181.4 180.5h.6l-.3 .5a.41 .41 0 0 1 .3 .7 .41 .41 0 0 1-.7-.1M181.7 189.3h-1l.7-.8v1.2M182.3 190.6l-.1-.1a.57 .57 0 0 0-.7 .5 .57 .57 0 0 0 .6 .6 .39 .39 0 0 0 0-.6 .39 .39 0 0 0-.6 .3M182.6 181.8l-.2 .2M182.7 190.7l.3-.2v1.2M185.3 180.6v1.2M185.8 180.6h.1M185.9 181l-.1 .8M186.3 181.2a.4 .4 0 0 1 .5-.1 .4 .4 0 0 1 0 .6 .4 .4 0 0 1-.5-.1M186.3 181v1.2"/>
<path d="M189.4 181.4h-.9l.6-.8v1.3M189.8 180.6h.7l-.4 .5a.42 .42 0 0 1 .3 .7 .42 .42 0 0 1-.7-.2M191 181.8h.1M191.5 180.9l.3-.3v1.3M193.2 181.1a.38 .38 0 0 1-.5 .3 .38 .38 0 0 1-.2-.6 .38 .38 0 0 1 .7 0v.8l-.3 .3-.4-.2M241.8 181.2h.7a.42 .42 0 0 0-.7-.2 .42 .42 0 0 0 0 .7 .42 .42 0 0 0 .7-.2M243.6 181.1a.4 .4 0 0 0-.6-.1 .4 .4 0 0 0 0 .6 .4 .4 0 0 0 .6-.1M243.6 180.9v.8M244 180.9l.3 .8 .4-.8M244.9 181.2l.7 .1a.4 .4 0 0 0-.5-.3 .4 .4 0 0 0-.2 .6 .4 .4 0 0 0 .6 .1l.1-.1M248 181.3h-.9l.6-.8v1.3M249.2 181.3h-.9l.6-.8v1.3"/>
<path d="M249.6 181.6v.1M250.3 180.6a.58 .58 0 0 1 .6 .5 .58 .58 0 0 1-.6 .6l-.2-.5zM251.3 180.5h.8l-.6 1.3M252.6 181.7l-.1 .3M255.3 180.5v1.3M255.8 180.6h.1M255.9 181v.8M256.3 181.2a.4 .4 0 0 1 .6-.1 .4 .4 0 0 1 0 .6 .4 .4 0 0 1-.6-.1M256.3 181v1.2M259.4 181.4h-.8l.6-.8v1.2M260.6 181.4h-.9l.6-.8v1.2M261 181.7l.1 .1"/>
<path d="M261.6 180.9l.2-.3 .5 .2-.8 1.1h.9M262.8 180.9l.1-.2 .4-.1 .2 .4-.8 .9h.9M279.1 193.4v-.7l.5 .4a.42 .42 0 0 1 .6-.4 .42 .42 0 0 1-.1 .8M279.1 191.6v.6h.5a.45 .45 0 0 1 0-.6 .45 .45 0 0 1 .7 0 .45 .45 0 0 1-.2 .7M279.1 199.4h1.2M279.1 199h.1M279.5 198.9h.8M279.5 198.5h1.2M279.7 198.5a.4 .4 0 0 1-.1-.6 .4 .4 0 0 1 .6 0 .4 .4 0 0 1-.1 .6M279.9 195.3v.9l-.8-.6h1.2M280.3 193.9l-.1 .1M280.3 194.7h-1.2l.2 .3"/>
<path d="M161.5 204.9v.6h.5a.44 .44 0 0 1 0-.6 .44 .44 0 0 1 .7 0 .44 .44 0 0 1-.2 .7M162.3 207.4v.9l-.8-.6h1.2M162.7 206.1h-.1M162.7 206.8h-1.2l.2 .3M162.7 204.1h-1.2l.2 .3M165.6 200.2h-.9l.6-.8v1.2M166.8 200.2h-.9l.6-.8v1.2M167.2 200.5h.1M176.2 208.5v.9M176.7 208.5l-.5 .4M177 208.1h.1M177.1 208.5v.9"/>
<path d="M178.2 208.7a.4 .4 0 0 0-.6-.1 .4 .4 0 0 0 0 .6 .4 .4 0 0 0 .6 0M178.2 208.1v1.3M179.4 208.5l-.1 1.1-.5 .1M179.4 208.7a.4 .4 0 0 0-.6-.1 .4 .4 0 0 0 0 .6 .4 .4 0 0 0 .6 0M179.8 208.9h.7a.42 .42 0 0 0-.7-.2 .42 .42 0 0 0 0 .6 .42 .42 0 0 0 .7-.1M182.9 208.9h-.9l.5-.8v1.3M183.9 208.1h-.6l-.1 .5a.44 .44 0 0 1 .7 0 .44 .44 0 0 1-.1 .7 .44 .44 0 0 1-.6-.2M184.4 209.2l.1 .1M185 208.4l.2-.3 .5 .2-.8 1.1h.9M186.8 208.1h-.5l-.1 .5a.45 .45 0 0 1 .7 0 .45 .45 0 0 1-.1 .7 .45 .45 0 0 1-.7-.2M217.1 203.7v.8M217.6 203.7l-.5 .3"/>
<path d="M217.9 203.3h.1M218 203.7v.8M219.1 203.8a.39 .39 0 0 0-.6 0 .39 .39 0 0 0 0 .6 .39 .39 0 0 0 .6-.1M219.1 203.3v1.2M220.2 203.7v1.1l-.5 .1M220.2 203.8a.4 .4 0 0 0-.6 0 .4 .4 0 0 0 0 .6 .4 .4 0 0 0 .6-.1M220.6 204h.7a.41 .41 0 0 0-.5-.2 .41 .41 0 0 0-.2 .6 .41 .41 0 0 0 .6 .1l.1-.2M223.7 204.1h-.9l.6-.8v1.2M224.7 203.3h-.6v.5a.44 .44 0 0 1 .6 0 .44 .44 0 0 1 0 .6 .44 .44 0 0 1-.7-.1M225.3 204.4v.1M226.6 203.7a.39 .39 0 0 1-.5 .3 .39 .39 0 0 1-.2-.6 .39 .39 0 0 1 .6 0l-.1 1.1-.5-.2M227.1 203.3h.7l-.4 .4a.42 .42 0 0 1 .3 .7 .42 .42 0 0 1-.7-.1"/>
</g>
<!-- layer: HGTS_11 -->
<g fill="none" stroke="#000" stroke-width=".26">
<path d="M102.8 131.8h1M102.8 125.4h1.1M103.3 131.3v1M103.3 124.9v1M129.4 126.6h1M129.9 126.1v1M140.1 131.6h1M140.6 131.1v1M235.4 137.5v.8M235.8 137.5l-.4 .4M236.1 137.1h.1M236.2 137.5v.8"/>
<path d="M237.3 137.7a.39 .39 0 0 0-.6-.1 .39 .39 0 0 0 0 .6 .39 .39 0 0 0 .6-.1M237.3 137.1v1.2M238.4 137.5v1.1l-.5 .1M238.4 137.7a.4 .4 0 0 0-.5-.1 .4 .4 0 0 0 0 .6 .4 .4 0 0 0 .5-.1M238.9 137.9h.7a.39 .39 0 0 0-.6-.4 .39 .39 0 0 0-.1 .6l.2 .2 .5-.2M242 137.9h-.9l.6-.8v1.2M242.3 137.4l.1-.3h.4l.2 .3-.7 .9h.8M243.5 138.2l.1 .1M244.8 137.3l-.1-.2a.58 .58 0 0 0-.7 .6 .58 .58 0 0 0 .6 .6 .39 .39 0 0 0 0-.7 .39 .39 0 0 0-.6 .3M245.9 137.3v-.2a.58 .58 0 0 0-.7 .6 .58 .58 0 0 0 .6 .6 .39 .39 0 0 0 0-.7 .39 .39 0 0 0-.6 .3M318.9 132.2h1M319.4 131.7v1"/>
<path d="M102.9 152.4h1M103.4 151.9v1M129.5 148.3h1M130 147.8v1M133.1 151.4h1M133.5 150.9v1M150.2 153.4h1M150.7 152.9v1M156 154.4h1M156.5 153.9v1M231.5 146.9v1.2h-.5M231.5 147.1a.4 .4 0 0 0-.6 0 .4 .4 0 0 0 0 .6 .4 .4 0 0 0 .6-.1"/>
<path d="M232 147.7h.1M232.5 146.9h.4M233 146.5l-.3 .3v1M233.3 147.7h.1M233.8 146.5v1.3M235.6 146.5h.6l-.3 .5a.42 .42 0 0 1 .3 .7 .42 .42 0 0 1-.8-.2M236.8 146.6v.3a.52 .52 0 0 1 .5 .2 .52 .52 0 0 1 0 .6l-.4 .1-.3-.3 .2-.4 .6-.3-.2-.3zM237.9 147.7h.1M239.2 146.9a.38 .38 0 0 1-.6 .3 .38 .38 0 0 1-.1-.6 .38 .38 0 0 1 .6 .1l.1 .2a.57 .57 0 0 1-.5 .9l-.2-.2M239.7 146.6v.3a.52 .52 0 0 1 .6 .2 .52 .52 0 0 1 0 .6h-.6a.52 .52 0 0 1 .1-.6 .52 .52 0 0 1 .5-.2v-.3zM256.3 148.5h.9M256.7 148v1"/>
<path d="M333.8 147.4h1M334.3 146.9v1M130 177.3h1M130.5 176.8v1M133 175.5h1M133.5 175v1M133.7 178.4h1M134.2 178v1M157.3 175.5h1M157.8 175v1M161 176.2h1M161.5 175.7v1"/>
<path d="M174.5 173.7h1M175 173.2v1M196.5 175.2h.9M197 174.7v1M239.8 172.6h1M240.3 172.1v1M243.8 163.9h1M244.3 163.4v1M252.8 172.5h1M253.3 172v1M284.5 166h1M285 165.5v1"/>
<path d="M335.6 175.8h1.1M336.2 175.3v1.1M161.7 194.2h1M162.2 193.7v1M160.2 209.6h1M160.7 209.1v1.1"/>
</g>
<!-- layer: TEXT -->
<path d="M104.3 175.4l1.8 3h-3.5zM102.6 178.4h3.5z" fill="#000" stroke="#000" stroke-width=".26"/>
<!-- layer: VEGE_01 -->
<g fill="none" stroke="#000" stroke-width=".26">
<path d="M291.3 169.8h-.6l-.1 .5a.44 .44 0 0 1 .7 0 .44 .44 0 0 1-.1 .7 .44 .44 0 0 1-.7-.2M292.9 170.4l.3-.2 .3 .1v.8M292.9 169.8v1.3M294 169.9h.1M294.1 170.2v.9M295.2 170.2l-.1 1.2h-.5M295.2 170.4a.39 .39 0 0 0-.6-.1 .39 .39 0 0 0 0 .6 .39 .39 0 0 0 .6 0M295.6 170.4l.3-.2 .3 .1 .1 .8M295.6 169.8v1.3M303.9 184h-.6l-.1 .5a.45 .45 0 0 1 .7 0 .45 .45 0 0 1-.1 .7 .45 .45 0 0 1-.6-.2M305.5 184.6l.3-.2h.3v.8M305.5 184v1.2"/>
<path d="M306.6 184h.1M306.7 184.4v.8M307.8 184.4l-.1 1.1-.4 .1M307.8 184.6a.39 .39 0 0 0-.6-.1 .39 .39 0 0 0 0 .6 .39 .39 0 0 0 .6-.1M308.2 184.6l.3-.2h.3l.1 .8M308.2 184v1.2"/>
<circle cx="292.1" cy="174.1" r=".75"/>
<circle cx="305.6" cy="180.6" r="1.01"/>
</g>
<!-- layer: VEGSPREAD -->
<g fill="none" stroke="#000" stroke-width=".26">
<path d="M289.9 159.8h-1.2l-1.7 .4-1 1M278 172.5a3.1 3.1 0 0 0-.7 3.3l.5 1.3 .8 1.2M278.8 177.4a3.7 3.7 0 0 0 1.3 5M279.2 168.6a2.21 2.21 0 0 0-1.7 1.8l-.2 1.4 .4 1.3M282 164a5.2 5.2 0 0 0-3.3 5.1M286.7 160.8h-1.1l-3.4 2.1-.8 1.8M289.2 160.4l.8-.9 1.4-.3 2.8 .4 1.2 1.8M291.5 179a3.1 3.1 0 0 0-.7 3.3l.5 1.3 .8 1.2M292.7 175.1a2.26 2.26 0 0 0-1.7 1.8l-.2 1.4 .4 1.3M294.2 160.2a5.1 5.1 0 0 1 6.1 2.5l1 1.7 .2 .8M295.5 170.5a5.2 5.2 0 0 0-3.3 5.1M300.2 167.3h-1.1l-3.4 2.1-.8 1.8"/>
<path d="M301.1 164.4a5.5 5.5 0 0 1 3.9 3l.5 1.3 .2 1.7M302.8 166.9l.7-.9 1.4-.3 2.8 .4 1.2 1.8M303.4 166.3h-1.2l-1.7 .4-1 1M305.1 169.5l.9 .4a5.5 5.5 0 0 1 .4 5.6l-.6 .4M306.3 175.4a3.8 3.8 0 0 1-.1 3.4l-1.1 1.9-.5 .3h-1.2l-.4-.5M307.7 166.7a5 5 0 0 1 6 2.5l1.1 1.7 .3 .8M314.6 170.9a5.5 5.5 0 0 1 3.9 3l.5 1.3 .2 1.7M318.6 176l.9 .4a5.5 5.5 0 0 1 .4 5.6l-.6 .4M279.9 181.7l.1 .5a2.28 2.28 0 0 0 2.3 2.5M282.1 184.3a3.1 3.1 0 0 0 2.9 2.3M285 186l.1 .6a3.2 3.2 0 0 0 4.5 1.3M289 187.4a2.51 2.51 0 0 0 3.1 1.5l1.7-.2 1.7-.7"/>
<path d="M292.3 183.9a3.7 3.7 0 0 0 1.3 5M293.4 188.2l.1 .5a2.28 2.28 0 0 0 2.3 2.4M295.5 190.8a3.1 3.1 0 0 0 3 2.3M298.5 192.5l.1 .6a3.2 3.2 0 0 0 4.5 1.3M299.3 186.2l-.1 .5-.5 .6a5 5 0 0 1-4.5 .5M302.5 193.9a2.53 2.53 0 0 0 3.1 1.5l1.7-.2 1.7-.7M304 181l.1 .8-.1 1.1-.9 1.1-2.8 2-1.8 .3M312.8 192.7l-.1 .5a4.4 4.4 0 0 1-4.5 1.3l-.5-.2M317.5 187.5l.1 .8-.1 1.1-.9 1.1-2.9 2-1.7 .3M319.8 181.9a4 4 0 0 1-.2 3.4l-1 1.9-.5 .3h-1.2l-.4-.5"/>
</g>
<!-- layer: VEGE_01 -->
<g fill="none" stroke="#b88a5c" stroke-width=".26">
<path d="M291.6 174h.1M291.8 174.3h.1M291.8 173.8h.1M291.9 174.5h.1M291.9 173.6h.1M292 174.3h.1M292 173.8h.1M292 174.1h.1M292.1 174.1h.1M292.1 174h.1M292.2 174h.1M292.2 174.1h.1"/>
<path d="M292.3 174.5h.1M292.3 174.1h.1M292.3 173.6h.1M292.4 174.1h.1M292.4 174.6h.1M292.4 173.6h.1M292.5 174.1h.1M292.6 174.1h.1M292.7 174.1h.1M305.1 180.6h.1M305.3 180.8h.1M305.3 180.3h.1"/>
<path d="M305.4 181h.1M305.4 180.1h.1M305.5 180.8h.1M305.5 180.3h.1M305.5 180.6h.1M305.6 180.6h.1M305.6 180.5h.1M305.7 180.5h.1M305.7 180.6h.1M305.8 181h.1M305.8 180.6h.1M305.8 180.1h.1"/>
<path d="M305.9 180.6h.1M305.9 181.1h.1M305.9 180.1h.1M306.1 180.6h.1M306.2 180.6h.1"/>
</g>
<!-- layer: DIMENSION -->
<g fill="none" stroke="#000" stroke-width=".26">
<path d="M129.5 75.8h35.4M131.5 71.8v16M154.5 79.8v8M162.9 71.8v8M129.5 83.8h27M363.3 126.8h8M363.3 132.1h8M367.3 124.8v9.3M60.8 172.4h8M60.8 177.1h8M64.8 170.4v8.6M74.6 171.8h8"/>
<path d="M74.6 177.1h8M78.6 169.8v9.3M348.2 171.8h8M348.2 177.1h8M352.2 169.8v9.3M363.3 172.4h8M363.3 177.1h8M367.3 170.4v8.7"/>
</g>
<!-- layer: 0 -->
<g fill="#000" stroke="#000" stroke-width=".26">
<path d="M132.4 74.7l-1.8 2.2 2-2zM132.4 74.7l-1.8 2.2-.2-.2z"/>
<path d="M161.8 76.7l.2 .2 1.8-2.2zM163.8 74.7l.2 .2-2 2z"/>
<path d="M132.4 82.7l-1.8 2.2 2-2zM132.4 82.7l-1.8 2.2-.2-.2z"/>
<path d="M153.4 84.7l.2 .2 1.8-2.2zM155.4 82.7l.2 .2-2 2z"/>
<path d="M366.4 131l-.2 .2 2.2 1.8zM366.2 131.2l2.2 1.8-.2 .2z"/>
<path d="M366.2 125.9l2 2 .2-.2zM366.2 125.9l.2-.2 2 2z"/>
<path d="M63.7 176.1l2.2 1.8-2-2zM63.7 176.1l2.2 1.8-.2 .3z"/>
<path d="M63.7 171.5l2 2 .2-.2zM63.7 171.5l.2-.2 2 2z"/>
<path d="M77.5 176.2l2.2 1.7-2-1.9zM77.5 176.2l2.2 1.7-.2 .3z"/>
<path d="M77.5 170.9l2 2 .2-.2zM77.5 170.9l.2-.2 2 2z"/>
<path d="M351.3 176l-.2 .2 2.2 1.8zM351.1 176.2l2.2 1.8-.2 .2z"/>
<path d="M351.1 170.9l2 2 .2-.2zM351.1 170.9l.2-.2 2 2z"/>
<path d="M366.4 176l-.2 .2 2.2 1.7zM366.2 176.2l2.2 1.7-.2 .3z"/>
<path d="M366.2 171.5l2 2 .2-.2zM366.2 171.5l.2-.2 2 2z"/>
</g>
<!-- layer: EXISTING -->
<g fill="#000" stroke="#000" stroke-width=".26">
<path d="M202.1 183.4l.3 .6h-.2zM202.2 182.4v.8zM221.6 183.4l.3 .6zM221.7 182.4v.8z"/>
<path d="M202.1 183.4l.1 .6zM202 183.6l.2 .4h-.2z"/>
<path d="M202.1 183.1l.2 .4zM202.1 183.1l.2 .4z"/>
<path d="M202.1 183.2l.2 .4zM202.1 183.2l.2 .4z"/>
<path d="M202.1 183.3l.3 .7zM202.1 183.3l.3 .7z"/>
<path d="M221.6 183.4l.1 .6zM221.6 183.6l.1 .4h-.2z"/>
<path d="M221.7 183.1l.1 .4zM221.7 183.1l.1 .4z"/>
<path d="M221.6 183.2l.2 .4zM221.6 183.2l.2 .4z"/>
<path d="M221.6 183.3l.3 .7zM221.6 183.3l.3 .7z"/>
</g>
<g font-size="7.5">
<text x="86.6" y="119.8" transform="rotate(-90 86.6 119.8)">STREET</text>
<text x="86.6" y="163.2" transform="rotate(-90 86.6 163.2)">SACKVILLE</text>
<text x="37.8" y="233.3">Site Plan</text>
</g>
<g font-size="4.5">
<text x="37.6" y="240.8">No.</text>
<text x="37.6" y="245.8">Lot.</text>
<text x="49.4" y="240.8">: 44</text>
<text x="49.4" y="245.8">: A</text>
<text x="37.6" y="250.9">DP</text>
<text x="49.4" y="250.9">: 402063</text>
<text x="37.8" y="255.9">AREA : 417.30m² (By Title)</text>
<text x="49.9" y="260.9">: 418.2m² (By Calc)</text>
<text x="28.4" y="283.6">MR L &amp; MRS N TRINCA, MR R &amp; MRS M TRINCA</text>
<text x="143.7" y="283.6">44 SACKVILLE STREET MAROUBRA NSW 2035</text>
<text x="293.4" y="283.9">1: 200</text>
<text x="322.2" y="283.9">2 OF 8</text>
<text x="354.4" y="283.8">7810</text>
<text x="377.4" y="283.7">H</text>
</g>
<g font-size="4">
<text x="148.9" y="133">36.78</text>
<text x="251.5" y="132.3">38.65</text>
<text x="279.4" y="135.8">38.6</text>
<text x="285.8" y="146.8">38.58</text>
</g>
<text font-size="3.2" x="366.2" y="283.8">/16</text>
<g font-size="3.1">
<text x="92.2" y="183.9" transform="rotate(-90 92.2 183.9)">Bench Mark</text>
<text x="96.1" y="183.7" transform="rotate(-90 96.1 183.7)">Cut in top of Kerb</text>
<text x="100.1" y="183.7" transform="rotate(-90 100.1 183.7)">RL35.48 (AHD)</text>
</g>
<g font-size="3">
<text x="271" y="125.4">41.580</text>
<text x="130.5" y="159.9" transform="rotate(-91 130.5 159.9)">10.06</text>
<text x="342.6" y="159.9" transform="rotate(-91 342.6 159.9)">10.06</text>
<text x="271" y="180.8">41.565</text>
</g>
<g font-size="2.6">
<text x="396.5" y="18.8">T.N.</text>
<text x="402.1" y="26.3">M.N.</text>
<text x="132.5" y="74.1">6.285 Proposed Approx.</text>
<text x="129.6" y="82.7">4.445 Existing Approx.</text>
<text x="204.9" y="111.6">Brick Residence</text>
<text x="206.8" y="108.7">Single Storey</text>
<text x="97.8" y="119.7" transform="rotate(-90 97.8 119.7)">Bona Vista Avenue</text>
<text x="100.8" y="119.7" transform="rotate(-90 100.8 119.7)">Opposite</text>
<text x="208.5" y="114.5">Tiled Roof</text>
<text x="209.4" y="117.4">No 42</text>
<text x="214.1" y="129.8">Concrete</text>
<text x="267.2" y="136.2">Line of Existing</text>
<text x="359.3" y="136.1" transform="rotate(-90 359.3 136.1)">&amp; Proposed</text>
<text x="362.3" y="135.9" transform="rotate(-90 362.3 135.9)">(By Survey)</text>
<text x="114.2" y="142.7">Car Tracks</text>
<text x="137.6" y="142.7">Driveway</text>
<text x="267.3" y="142.1">Shown Dashed</text>
<text x="269.2" y="139.1">Residence</text>
<text x="324.7" y="138.1">Existing</text>
<text x="324.7" y="141">Shed</text>
<text x="356.4" y="138.4" transform="rotate(-90 356.4 138.4)">1.050 Existing</text>
<text x="172.2" y="153.5">Proposed First Floor</text>
<text x="284.7" y="153.7">Grass</text>
<text x="172.2" y="156.4">Addition</text>
<text x="114.2" y="167">Grass</text>
<text x="141" y="167">Grass</text>
<text x="59.8" y="179.1" transform="rotate(-90 59.8 179.1)">Approx.</text>
<text x="362.1" y="178.8" transform="rotate(-90 362.1 178.8)">Approx.</text>
<text x="56.9" y="184.6" transform="rotate(-90 56.9 184.6)">0.920 Proposed</text>
<text x="70.5" y="183.4" transform="rotate(-90 70.5 183.4)">1.055 Existing</text>
<text x="73.5" y="180.9" transform="rotate(-90 73.5 180.9)">(By Survey)</text>
<text x="344" y="183.4" transform="rotate(-90 344 183.4)">1.055 Existing</text>
<text x="346.9" y="180.9" transform="rotate(-90 346.9 180.9)">(By Survey)</text>
<text x="359.1" y="184.3" transform="rotate(-90 359.1 184.3)">0.920 Proposed</text>
<text x="160.6" y="187.6">Awning</text>
<text x="162.2" y="190.3">over</text>
<text x="216.8" y="191">Two Storey</text>
<text x="161.6" y="193">patio</text>
<text x="214" y="193.9">Brick Residence</text>
<text x="216.8" y="196.8">Tiled Roof</text>
<text x="267.7" y="195.8">Awning</text>
<text x="219.4" y="199.8">No 46</text>
<text x="159.4" y="211.1" transform="rotate(-90 159.4 211.1)">Balcony</text>
<text x="19.8" y="283.8">FOR:</text>
<text x="137.4" y="283.6">AT:</text>
<text x="283.1" y="283.9">SCALE:</text>
<text x="311.6" y="283.9">SHEET:</text>
<text x="340.9" y="283.9">JOB NO:</text>
</g>
<text font-size="2.4" x="257.9" y="110">Awning</text>
</svg>
